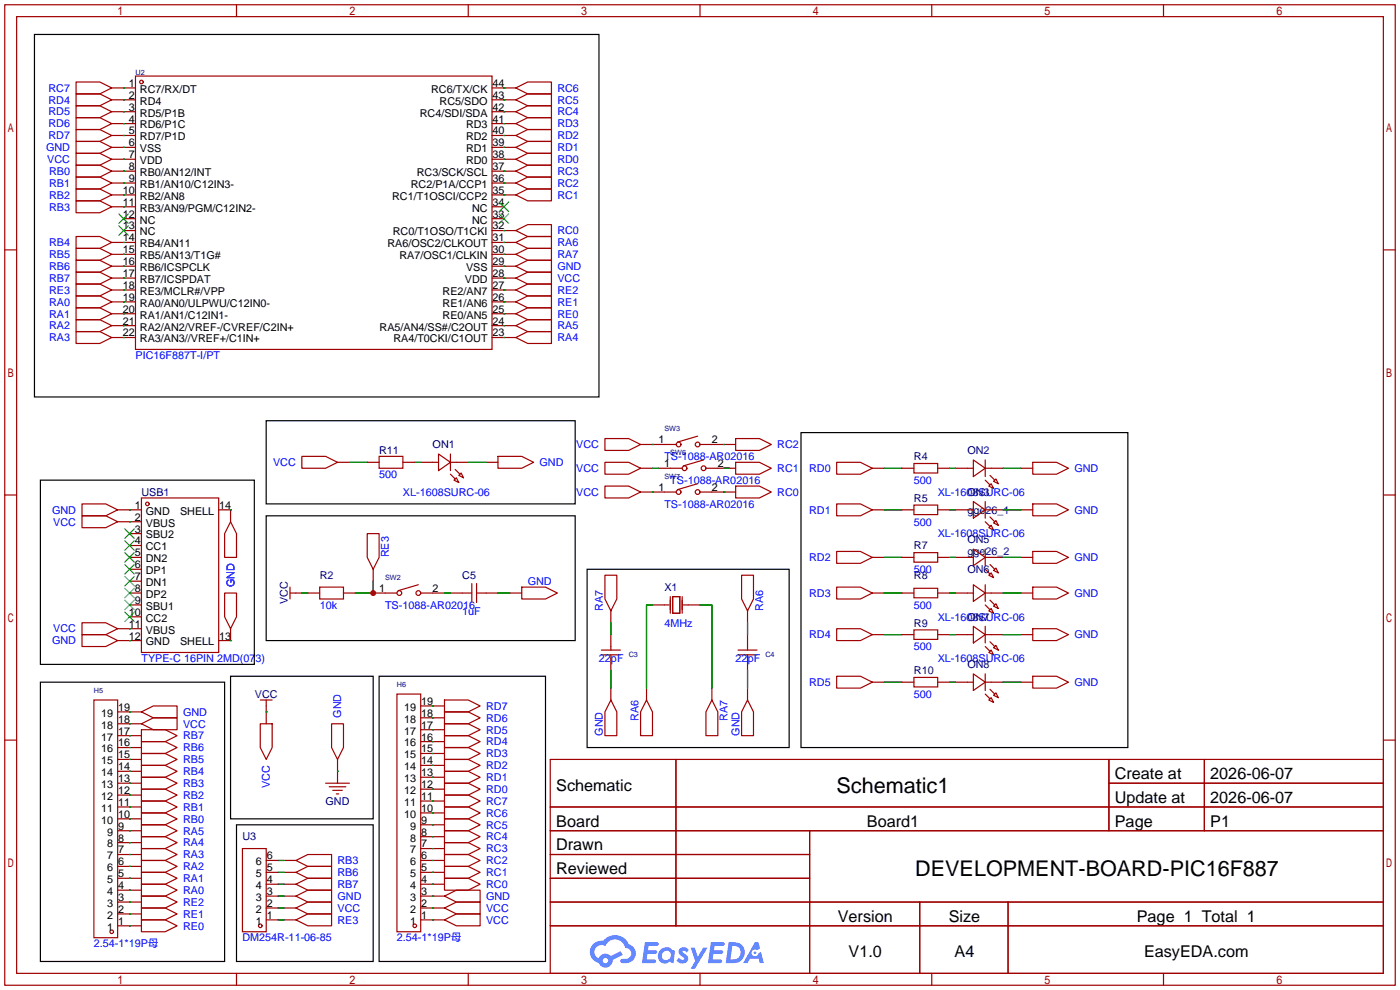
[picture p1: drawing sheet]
<svg xmlns="http://www.w3.org/2000/svg" width="299mm" height="212mm" viewBox="0 0 299 212" stroke-linecap="round" stroke-linejoin="round" font-family="sans-serif">
<g fill="none" stroke="#a10000" stroke-width=".25">
<path d="M1 1h297.2v209.6h-297.2zM3.6 3.6h292.1v204.4h-292.1zM50.5 1v2.6M100.1 1v2.6M149.6 1v2.6M199.1 1v2.6M248.7 1v2.6M1 53.4h2.6M295.7 53.4h2.5M1 105.8h2.6M295.7 105.8h2.5M1 158.2h2.6"/>
<path d="M295.7 158.2h2.5M117.6 162.3h178.1v45.7h-178.1zM117.6 172.5h178.1M117.6 177.5h178.1M144.5 162.3v35.6M173 177.5v30.5M237 162.3v15.2M237 167.4h58.7M257.4 162.3v15.2M117.6 182.6h55.4M117.6 192.8h178.1M117.6 187.7h55.4"/>
<path d="M117.6 197.9h178.1M196.6 192.8v15.2M215.4 192.8v15.2M50.5 208v2.6M100.1 208v2.6M149.6 208v2.6M199.1 208v2.6M248.7 208v2.6"/>
</g>
<g fill="#5487ff">
<path d="M145.3 202.7a1.3 1.3 0 0 1 1.9 .3l-.4 .6a.54 .54 0 0 0-.9-.2l.1 .2a1.34 1.34 0 0 1 .9 1.8 1.47 1.47 0 0 1-2.3-.1l.5-.6 .8 .5a.31 .31 0 0 0 .4-.3 .31 .31 0 0 0-.3-.4 1.12 1.12 0 0 1-.7-1.8z"/>
<path d="M147.6 202.5h.9l.6 2 1.2-2h.9l-2.7 4.6h-.9l1-1.7z"/>
<path d="M137.8 201.4h1.7a1.31 1.31 0 0 1 1.2 .2 .4 .4 0 0 1-.3 .5l-1.8 .1-.1 .9h1.6a.4 .4 0 0 1 .4 .4 .4 .4 0 0 1-.5 .4h-1.6l-.2 1.2h1.4a.46 .46 0 0 1 .5 0 .46 .46 0 0 1 .1 .5l-.4 .2h-2.6z"/>
<path d="M151.9 201.4h1.7a1.32 1.32 0 0 1 1.2 .2 .39 .39 0 0 1-.3 .5l-1.8 .1-.1 .9h1.6a.4 .4 0 0 1 .4 .4 .4 .4 0 0 1-.4 .4h-1.7l-.2 1.2h1.4a.46 .46 0 0 1 .5 0 .46 .46 0 0 1 .1 .5l-.4 .2h-2.6z"/>
<path d="M161.3 201.4h.8l.3 1.3-.6 .4a.75 .75 0 0 0-1.1 .3 .75 .75 0 0 0 .5 1 .75 .75 0 0 0 .9-.7l.5-.2 .6 2.3h-.8l-.3-.9h-1.8l-.5 .9h-1z"/>
<path d="M155.7 201.4l-.6 4.4h1.5a2.27 2.27 0 0 0 2.6-2.2 2.27 2.27 0 0 0-2.7-2.2zM156.5 202.1a1.5 1.5 0 0 1 1.8 1.6 1.5 1.5 0 0 1-1.9 1.4h-.3z"/>
<path d="M141.2 203a1.6 1.6 0 0 0-.3 2.3 1.6 1.6 0 0 0 2.3 .2l.7 .3 .3-2.4-.1-.3-.5-.1a1.58 1.58 0 0 0-2.4 0zM141.8 203.5a.98 .98 0 0 1 1.6 .4 .98 .98 0 0 1-1.1 1.3 .94 .94 0 0 1-.9-.7 .94 .94 0 0 1 .4-1z"/>
<path d="M126.8 201.8a2.37 2.37 0 0 0 1.1 4 1.54 1.54 0 0 0 1.8 1 1.54 1.54 0 0 0 1.2-1.6l2.2-1.1-.5-.8-2 1a1.57 1.57 0 0 0-2.7 .5 1.5 1.5 0 0 1-.7-2.1 1.5 1.5 0 0 1 2.2-.5 2.23 2.23 0 0 1 2.3-1.4 2.23 2.23 0 0 1 2 1.8 1.16 1.16 0 0 1 1.2 1.1 1.16 1.16 0 0 1-1.1 1.2h-.7a.47 .47 0 0 0-.5 .4 .47 .47 0 0 0 .4 .5 2.17 2.17 0 0 0 2.5-.9 2.17 2.17 0 0 0-.3-2.7l-.8-.4a3.2 3.2 0 0 0-5.5-.7l-1.1 .1zM128.8 205.3a.6 .6 0 0 1 1.2 0 .6 .6 0 0 1-1.2 0z"/>
<circle cx="161.4" cy="203.6" r=".28"/>
</g>
<g fill="none" stroke="#a10000" stroke-width=".25">
<path d="M16.3 17.5h5l2.6 1.3-2.6 1.3h-5zM23.9 18.8h5.1M29 16.3h76.2v58.4h-76.2zM105.2 18.8h5M110.2 18.8l2.6-1.3h5.1v2.6h-5.1zM16.3 20.1h5l2.6 1.2-2.6 1.3h-5zM16.3 22.6h5l2.6 1.3-2.6 1.2h-5zM16.3 25.1h5l2.6 1.3-2.6 1.3h-5zM16.3 27.7h5l2.6 1.3-2.6 1.2h-5zM16.3 30.2h5l2.6 1.3-2.6 1.3h-5zM16.3 32.8h5l2.6 1.2-2.6 1.3h-5zM16.3 35.3h5l2.6 1.3-2.6 1.2h-5z"/>
<path d="M16.3 37.8h5l2.6 1.3-2.6 1.3h-5zM23.9 34h5.1M23.9 31.5h5.1M23.9 29h5.1M23.9 26.4h5.1M23.9 21.3h5.1M23.9 23.9h5.1M23.9 39.1h5.1M23.9 36.6h5.1M105.2 34h5M105.2 31.5h5M105.2 29h5"/>
<path d="M105.2 26.4h5M105.2 21.3h5M105.2 23.9h5M105.2 39.1h5M105.2 36.6h5M110.2 34l2.6-1.2h5.1v2.5h-5.1zM110.2 31.5l2.6-1.3h5.1v2.6h-5.1zM110.2 29l2.6-1.3h5.1v2.5h-5.1zM110.2 26.4l2.6-1.3h5.1v2.6h-5.1zM110.2 39.1l2.6-1.3h5.1v2.6h-5.1zM110.2 36.6l2.6-1.3h5.1v2.5h-5.1zM110.2 23.9l2.6-1.3h5.1v2.5h-5.1z"/>
<path d="M110.2 21.3l2.6-1.2h5.1v2.5h-5.1zM16.3 40.4h5l2.6 1.3-2.6 1.2h-5zM16.3 42.9h5l2.6 1.3-2.6 1.3h-5zM16.3 50.5h5l2.6 1.3-2.6 1.3h-5zM16.3 53.1h5l2.6 1.3-2.6 1.2h-5zM16.3 55.6h5l2.6 1.3-2.6 1.3h-5zM16.3 58.2h5l2.6 1.2-2.6 1.3h-5zM23.9 41.7h5.1M23.9 44.2h5.1M23.9 51.8h5.1M23.9 54.4h5.1M23.9 56.9h5.1"/>
<path d="M23.9 59.4h5.1M26.4 49.3h2.6M26.4 46.7h2.6M105.2 49.3h5M105.2 41.7h5M105.2 44.2h2.5M105.2 51.8h5M105.2 54.4h5M105.2 56.9h5M105.2 59.4h5M105.2 46.7h2.5M110.2 49.3l2.6-1.3h5.1v2.5h-5.1z"/>
<path d="M110.2 41.7l2.6-1.3h5.1v2.5h-5.1zM110.2 51.8l2.6-1.3h5.1v2.6h-5.1zM110.2 54.4l2.6-1.3h5.1v2.5h-5.1zM110.2 56.9l2.6-1.3h5.1v2.6h-5.1zM110.2 59.4l2.6-1.2h5.1v2.5h-5.1zM16.3 63.2h5l2.6 1.3-2.6 1.3h-5zM16.3 65.8h5l2.6 1.3-2.6 1.2h-5zM16.3 68.3h5l2.6 1.3-2.6 1.3h-5zM16.3 70.9h5l2.6 1.2-2.6 1.3h-5zM16.3 60.7h5l2.6 1.3-2.6 1.2h-5zM23.9 64.5h5.1M23.9 67.1h5.1"/>
<path d="M23.9 69.6h5.1M23.9 72.1h5.1M23.9 62h5.1M105.2 64.5h5M105.2 67.1h5M105.2 69.6h5M105.2 72.1h5M105.2 62h5M110.2 72.1l2.6-1.2h5.1v2.5h-5.1zM110.2 69.6l2.6-1.3h5.1v2.6h-5.1zM110.2 67.1l2.6-1.3h5.1v2.5h-5.1zM110.2 64.5l2.6-1.3h5.1v2.6h-5.1z"/>
<path d="M110.2 62l2.6-1.3h5.1v2.5h-5.1zM64.5 97.5h5.1l2.5 1.3-2.5 1.3h-5.1zM72.1 98.8h2.6M78.5 98.8h2.5M81 97.5h5.1v2.6h-5.1zM86.1 98.8h2.5M89.9 98.8h3.8M93.7 97l2.6 1.8-2.6 1.8zM96.3 98.8h3.8M96.3 97v3.6M103.9 98.8h2.5M106.4 97.5h5.1l2.5 1.3-2.5 1.3h-5.1z"/>
<path d="M129.3 98.8h5.1l2.5 1.3-2.5 1.2h-5.1zM129.3 93.7h5.1l2.5 1.3-2.5 1.3h-5.1zM136.9 95h7.6M149.1 93.2l-4.3 1.3M149.6 95h7.6M150.4 98.3l-4.4 1.3M157.2 98.8h5.1l2.5 1.3-2.5 1.2h-5.1zM157.2 93.7h5.1l2.5 1.3-2.5 1.3h-5.1zM178.8 98.8h5.1l2.5 1.3-2.5 1.2h-5.1zM195.3 99.1h5.1v2h-5.1zM208 98.3l2.6 1.8-2.6 1.8zM210.6 98.3v3.6"/>
<path d="M220.7 98.8h5.1l2.5 1.3-2.5 1.2h-5.1zM17.5 107.7h5.1l2.5 1.3-2.5 1.2h-5.1zM17.5 110.2h5.1l2.5 1.3-2.5 1.3h-5.1zM25.1 109h5.1M25.1 111.5h5.1M27.7 114h2.5M27.7 116.6h2.5M27.7 119.1h2.5M30.2 106.4h16.5v33h-16.5zM46.7 109h2.6v2.5M49.3 111.5l1.2 2.5v5.1h-2.5v-5.1zM78.5 114h2.5v5.1l-1.2 2.6-1.3-2.6z"/>
<path d="M96.3 101.3l1 1.1M97 102.6l.5-.5 .5 1zM97.3 100.3l1 1M98.6 101.1l.5 1-1.1-.5zM129.3 103.9h5.1l2.5 1.3-2.5 1.2h-5.1zM136.9 100.1h2.5M136.9 105.2h7.6M140.7 100.1h5.1M149.1 103.4l-4.3 1.2M149.6 105.2h7.6M150.9 100.1h6.3M157.2 103.9h5.1l2.5 1.3-2.5 1.2h-5.1z"/>
<path d="M178.8 107.7h5.1l2.5 1.3-2.5 1.2h-5.1zM178.8 117.9h5.1l2.5 1.2-2.5 1.3h-5.1zM186.4 109h2.6M186.4 119.1h2.6M186.4 100.1h2.6M192.8 109h2.5M192.8 119.1h2.5M192.8 100.1h2.5M195.3 107.9h5.1v2.1h-5.1zM195.3 118.1h5.1v2h-5.1zM200.4 109h2.5M200.4 119.1h2.5"/>
<path d="M200.4 100.1h2.5M204.2 109h3.8M204.2 119.1h3.8M204.2 100.1h3.8M208 107.2l2.6 1.8-2.6 1.7zM208 117.3l2.6 1.8-2.6 1.8zM210.6 109h3.8M210.6 119.1h3.8M210.6 102.6l1 1M210.6 100.1h3.8M210.6 107.2v3.5M210.6 117.3v3.6"/>
<path d="M210.6 111.5l1 1M211.3 103.9l.5-.5 .5 1zM211.3 112.8l.5-.5 .5 1zM211.6 101.6l1 1M211.6 110.5l1 1M212.3 102.9l.6-.5 .5 1zM212.3 111.8l.6-.5 .5 1zM218.2 109h2.5M218.2 119.1h2.5M218.2 100.1h2.5M220.7 107.7h5.1l2.5 1.3-2.5 1.2h-5.1zM220.7 117.9h5.1l2.5 1.2-2.5 1.3h-5.1z"/>
<path d="M17.5 133.1h5.1l2.5 1.3-2.5 1.2h-5.1zM17.5 135.6h5.1l2.5 1.3-2.5 1.3h-5.1zM25.1 134.4h5.1M25.1 136.9h5.1M27.7 121.7h2.5M27.7 124.2h2.5M27.7 126.7h2.5M27.7 129.3h2.5M27.7 131.8h2.5M48 126.7h2.5v5.1l-1.2 2.6-1.3-2.6zM49.3 134.4v2.5h-2.6M62 126.7h2.5"/>
<path d="M62 125.5v2.5M65.8 126.7h2.5M68.3 125.5h5.1v2.5h-5.1zM73.4 126.7h2.5M79.8 126.7h5M79.8 121.7v2.5M89.4 125l-4.3 1.2M89.9 126.7h5.1M96.3 126.7h4.5M100.8 124.7v4.1M101.9 126.7h4.5M101.9 124.7v4.1"/>
<path d="M109 126.7h2.5M111.5 125.5h5.1l2.5 1.2-2.5 1.3h-5.1zM128.5 140h4.1M128.5 138.9h4.1M129.3 122.9h2.5v5.1l-1.2 2.6-1.3-2.6zM130.6 130.6v2.5M130.6 135.6v3.3M130.6 140v3.3M139.4 129.3h3.6M143.3 127.5v3.6M143.8 127.5h1.5v3.6h-1.5zM145.8 127.5v3.6"/>
<path d="M146 129.3h3.6M157.7 140h4.1M157.7 138.9h4.1M158.5 122.9h2.5v5.1l-1.2 2.6-1.3-2.6zM159.8 130.6v2.5M159.8 135.6v3.3M159.8 140v3.3M178.8 125.5h5.1l2.5 1.2-2.5 1.3h-5.1zM178.8 134.4h5.1l2.5 1.2-2.5 1.3h-5.1zM186.4 126.7h2.6M186.4 135.6h2.6M192.8 126.7h2.5"/>
<path d="M192.8 135.6h2.5M195.3 125.7h5.1v2.1h-5.1zM195.3 134.6h5.1v2.1h-5.1zM200.4 126.7h2.5M200.4 135.6h2.5M204.2 126.7h3.8M204.2 135.6h3.8M208 125l2.6 1.7-2.6 1.8zM208 133.9l2.6 1.7-2.6 1.8zM210.6 126.7h3.8M210.6 125v3.5M210.6 133.9v3.5"/>
<path d="M210.6 121.7l1 1M210.6 129.3l1 1M210.6 138.2l1 1M210.6 135.6h3.8M211.3 122.9l.5-.5 .5 1zM211.3 130.6l.5-.6 .5 1.1zM211.3 139.4l.5-.5 .5 1.1zM211.6 120.6l1 1.1M211.6 128.3l1 1M211.6 137.2l1 1M212.3 121.9l.6-.5 .5 1zM212.3 129.5l.6-.5 .5 1z"/>
<path d="M212.3 138.4l.6-.5 .5 1zM218.2 126.7h2.5M218.2 135.6h2.5M220.7 125.5h5.1l2.5 1.2-2.5 1.3h-5.1zM220.7 134.4h5.1l2.5 1.2-2.5 1.3h-5.1zM20.1 149.6h5v50.8h-5zM25.1 157.2h5.1M25.1 159.8h5.1M25.1 152.1h5.1M25.1 154.7h5.1M30.2 156h5.1l2.5 1.2-2.5 1.3h-5.1zM30.2 158.5h5.1l2.5 1.3-2.5 1.2h-5.1z"/>
<path d="M30.2 152.1l2.6-1.2h5v2.5h-5zM30.2 154.7l2.6-1.3h5v2.6h-5zM55.6 154.7h2.6v5.1l-1.3 2.5-1.3-2.5zM55.6 149.6h2.6M56.9 149.6v5.1M70.9 154.7h2.5v5.1l-1.3 2.5-1.2-2.5zM84.8 148.3h5.1v50.8h-5.1zM89.9 158.5h5.1M89.9 156h5.1M89.9 153.4h5.1M89.9 150.9h5.1M95 159.8h5.1l2.5 1.2-2.5 1.3h-5.1z"/>
<path d="M95 157.2h5.1l2.5 1.3-2.5 1.3h-5.1zM95 154.7h5.1l2.5 1.3-2.5 1.2h-5.1zM95 152.1h5.1l2.5 1.3-2.5 1.3h-5.1zM95 149.6h5.1l2.5 1.3-2.5 1.2h-5.1zM130.6 149.6l1.2 2.5v5.1h-2.5v-5.1zM130.6 147.1v2.5M138.2 149.6l1.2 2.5v5.1h-2.5v-5.1zM138.2 147.1v2.5M152.1 149.6l1.3 2.5v5.1h-2.5v-5.1zM152.1 147.1v2.5M159.8 149.6l1.2 2.5v5.1h-2.5v-5.1zM159.8 147.1v2.5"/>
<path d="M178.8 144.5h5.1l2.5 1.3-2.5 1.3h-5.1zM186.4 145.8h2.6M192.8 145.8h2.5M195.3 144.8h5.1v2h-5.1zM200.4 145.8h2.5M204.2 145.8h3.8M208 144l2.6 1.8-2.6 1.8zM210.6 144v3.6M210.6 148.3l1 1.1M210.6 145.8h3.8M211.3 149.6l.5-.5 .5 1zM211.6 147.3l1 1"/>
<path d="M212.3 148.6l.6-.5 .5 1zM218.2 145.8h2.5M220.7 144.5h5.1l2.5 1.3-2.5 1.3h-5.1zM25.1 167.4h5.1M25.1 169.9h5.1M25.1 172.5h5.1M25.1 175h5.1M25.1 162.3h5.1M25.1 164.8h5.1M25.1 177.5h5.1M30.2 166.1h5.1l2.5 1.3-2.5 1.3h-5.1zM30.2 168.7h5.1l2.5 1.2-2.5 1.3h-5.1z"/>
<path d="M30.2 171.2h5.1l2.5 1.3-2.5 1.2h-5.1zM30.2 173.7h5.1l2.5 1.3-2.5 1.3h-5.1zM30.2 161h5.1l2.5 1.3-2.5 1.3h-5.1zM30.2 163.6h5.1l2.5 1.2-2.5 1.3h-5.1zM30.2 178.8h5.1l2.5 1.3-2.5 1.3h-5.1zM30.2 176.3h5.1l2.5 1.2-2.5 1.3h-5.1zM69.6 167.4h5.1M70.4 168.1h3.5M71.1 168.9h2.1M71.9 169.7h.5M72.1 162.3v5.1M89.9 168.7h5.1"/>
<path d="M89.9 166.1h5.1M89.9 163.6h5.1M89.9 161h5.1M89.9 176.3h5.1M89.9 178.8h5.1M89.9 171.2h5.1M89.9 173.7h5.1M95 167.4h5.1l2.5 1.3-2.5 1.2h-5.1zM95 164.8h5.1l2.5 1.3-2.5 1.3h-5.1zM95 162.3h5.1l2.5 1.3-2.5 1.2h-5.1zM95 175h5.1l2.5 1.3-2.5 1.2h-5.1zM95 177.5h5.1l2.5 1.3-2.5 1.3h-5.1z"/>
<path d="M95 169.9h5.1l2.5 1.3-2.5 1.3h-5.1zM95 172.5h5.1l2.5 1.2-2.5 1.3h-5.1zM25.1 190.2h5.1M25.1 187.7h5.1M25.1 185.2h5.1M25.1 182.6h5.1M25.1 180.1h5.1M25.1 192.8h5.1M25.1 195.3h5.1M25.1 197.9h5.1M30.2 189h5.1l2.5 1.2-2.5 1.3h-5.1zM30.2 186.4h5.1l2.5 1.3-2.5 1.3h-5.1z"/>
<path d="M30.2 183.9h5.1l2.5 1.3-2.5 1.2h-5.1zM30.2 181.4h5.1l2.5 1.2-2.5 1.3h-5.1zM30.2 191.5h5.1l2.5 1.3-2.5 1.3h-5.1zM30.2 194.1h5.1l2.5 1.2-2.5 1.3h-5.1zM30.2 196.6h5.1l2.5 1.3-2.5 1.2h-5.1zM51.8 181.4h5.1v17.7h-5.1zM56.9 183.9h2.5M56.9 186.4h2.5M56.9 189h2.5M56.9 196.6h2.5M56.9 194.1h2.5M56.9 191.5h2.5"/>
<path d="M60.7 183.9h2.5M60.7 186.4h2.5M60.7 189h2.5M60.7 196.6h2.5M60.7 194.1h2.5M60.7 191.5h2.5M63.2 196.6l2.6-1.3h5.1v2.6h-5.1zM63.2 194.1l2.6-1.3h5.1v2.5h-5.1zM63.2 191.5l2.6-1.3h5.1v2.6h-5.1zM63.2 189l2.6-1.3h5.1v2.5h-5.1zM63.2 186.4l2.6-1.2h5.1v2.5h-5.1zM63.2 183.9l2.6-1.3h5.1v2.6h-5.1z"/>
<path d="M89.9 181.4h5.1M89.9 183.9h5.1M89.9 186.4h5.1M89.9 189h5.1M89.9 196.6h5.1M89.9 194.1h5.1M89.9 191.5h5.1M95 180.1h5.1l2.5 1.3-2.5 1.2h-5.1zM95 182.6h5.1l2.5 1.3-2.5 1.3h-5.1zM95 185.2h5.1l2.5 1.2-2.5 1.3h-5.1zM95 187.7h5.1l2.5 1.3-2.5 1.2h-5.1zM95 194.1l2.5-1.3h5.1v2.5h-5.1z"/>
<path d="M95 196.6l2.5-1.3h5.1v2.6h-5.1zM95 191.5l2.5-1.3h5.1v2.6h-5.1z"/>
<circle cx="30.2" cy="17.5" r=".38"/>
<circle cx="145" cy="95" r=".51"/>
<circle cx="149.1" cy="95" r=".51"/>
<circle cx="31.5" cy="107.7" r=".38"/>
<circle cx="145" cy="105.2" r=".51"/>
<circle cx="146.3" cy="100.1" r=".51"/>
<circle cx="149.1" cy="105.2" r=".51"/>
<circle cx="150.4" cy="100.1" r=".51"/>
<circle cx="85.3" cy="126.7" r=".51"/>
<circle cx="89.4" cy="126.7" r=".51"/>
<circle cx="23.9" cy="199.1" r=".38"/>
<circle cx="55.6" cy="197.9" r=".38"/>
<circle cx="88.6" cy="197.9" r=".38"/>
</g>
<g fill="none" stroke="#3c3" stroke-width=".25">
<path d="M25.4 45.7l2 2.1M25.4 48.3l2 2M27.4 45.7l-2 2.1M27.4 48.3l-2 2M106.7 45.7l2 2.1M106.7 43.2l2 2M108.7 43.2l-2 2M108.7 45.7l-2 2.1M26.7 113l2 2.1M26.7 115.6l2 2M26.7 118.1l2 2M28.7 113l-2 2.1"/>
<path d="M28.7 115.6l-2 2M28.7 118.1l-2 2M26.7 120.6l2 2.1M26.7 123.2l2 2M26.7 125.7l2 2.1M26.7 128.3l2 2M26.7 130.8l2 2M28.7 120.6l-2 2.1M28.7 123.2l-2 2M28.7 125.7l-2 2.1M28.7 128.3l-2 2M28.7 130.8l-2 2"/>
</g>
<g fill="none" stroke="#008700" stroke-width=".25">
<path d="M26.4 18.8h.1M107.7 18.8h.1M26.4 21.3h.1M26.4 23.9h.1M26.4 26.4h.1M26.4 29h.1M26.4 31.5h.1M26.4 34h.1M26.4 36.6h.1M26.4 39.1h.1M107.7 34h.1M107.7 31.5h.1"/>
<path d="M107.7 29h.1M107.7 26.4h.1M107.7 39.1h.1M107.7 36.6h.1M107.7 23.9h.1M107.7 21.3h.1M26.4 41.7h.1M26.4 44.2h.1M26.4 51.8h.1M26.4 54.4h.1M26.4 56.9h.1M26.4 59.4h.1"/>
<path d="M107.7 49.3h.1M107.7 41.7h.1M107.7 51.8h.1M107.7 54.4h.1M107.7 56.9h.1M107.7 59.4h.1M26.4 64.5h.1M26.4 67.1h.1M26.4 69.6h.1M26.4 72.1h.1M26.4 62h.1M107.7 72.1h.1"/>
<path d="M107.7 69.6h.1M107.7 67.1h.1M107.7 64.5h.1M107.7 62h.1M74.7 98.8h3.8M88.6 98.8h1.3M100.1 98.8h3.8M139.4 95h.1M154.7 95h.1M27.7 111.5h.1M27.7 109h.1M49.3 109h.1"/>
<path d="M139.4 105.2h.1M139.4 100.1h1.3M154.7 105.2h.1M154.7 100.1h1.3M189 100.1h3.8M189 109h3.8M189 119.1h3.8M202.9 100.1h1.3M202.9 109h1.3M202.9 119.1h1.3M214.4 100.1h3.8M214.4 109h3.8"/>
<path d="M214.4 119.1h3.8M27.7 134.4h.1M27.7 136.9h.1M49.3 136.9h.1M64.5 126.7h1.3M79.8 124.2v2.5h-3.9M95 126.7h1.3M106.4 126.7h2.6M130.6 133.1v2.5M139.4 129.3h-1.2v17.8M149.6 129.3h2.5v17.8M159.8 133.1v2.5"/>
<path d="M189 126.7h3.8M189 135.6h3.8M202.9 126.7h1.3M202.9 135.6h1.3M214.4 126.7h3.8M214.4 135.6h3.8M27.7 157.2h.1M27.7 159.8h.1M27.7 152.1h.1M27.7 154.7h.1M56.9 152.1h.1M92.5 158.5h.1"/>
<path d="M92.5 156h.1M92.5 153.4h.1M92.5 150.9h.1M130.6 143.3v3.8M159.8 143.3v3.8M189 145.8h3.8M202.9 145.8h1.3M214.4 145.8h3.8M27.7 177.5h.1M27.7 167.4h.1M27.7 169.9h.1M27.7 172.5h.1"/>
<path d="M27.7 175h.1M27.7 162.3h.1M27.7 164.8h.1M72.1 164.8h.1M92.5 168.7h.1M92.5 166.1h.1M92.5 163.6h.1M92.5 161h.1M92.5 176.3h.1M92.5 178.8h.1M92.5 171.2h.1M92.5 173.7h.1"/>
<path d="M27.7 192.8h.1M27.7 195.3h.1M27.7 197.9h.1M27.7 190.2h.1M27.7 187.7h.1M27.7 185.2h.1M27.7 182.6h.1M27.7 180.1h.1M59.4 196.6h1.3M59.4 194.1h1.3M59.4 191.5h1.3M59.4 189h1.3"/>
<path d="M59.4 186.4h1.3M59.4 183.9h1.3M92.5 181.4h.1M92.5 183.9h.1M92.5 186.4h.1M92.5 189h.1M92.5 194.1h.1M92.5 196.6h.1M92.5 191.5h.1"/>
</g>
<path d="M7.4 7.4h120.6v77.4h-120.6zM56.9 89.9h66v17.8h-66zM171.2 92.5h69.8v67.3h-69.8zM8.6 102.6h45.8v39.4h-45.8zM56.9 110.2h66v26.7h-66zM125.5 121.7h43.2v38.1h-43.2zM8.6 145.8h39.4v59.7h-39.4zM49.3 144.5h30.5v30.5h-30.5zM81 144.5h35.6v61h-35.6zM50.5 176.3h29.3v29.2h-29.3z" fill="none" stroke="#000" stroke-width=".25"/>
<circle cx="79.8" cy="126.7" r=".63" fill="#c00"/>
<g font-size="4.6">
<text x="178.8" y="169.4">Schematic1</text>
<text x="195.6" y="187.2">DEVELOPMENT-BOARD-PIC16F887</text>
</g>
<g font-size="3.5">
<text x="238.3" y="166.5">Create at</text>
<text x="258.7" y="166.5">2026-06-07</text>
<text x="118.9" y="169.1">Schematic</text>
<text x="238.3" y="171.6">Update at</text>
<text x="258.7" y="171.6">2026-06-07</text>
<text x="118.9" y="176.7">Board</text>
<text x="185.3" y="176.7">Board1</text>
<text x="238.3" y="176.7">Page</text>
<text x="258.7" y="176.7">P1</text>
<text x="118.9" y="181.8">Drawn</text>
<text x="118.9" y="186.8">Reviewed</text>
<text x="179.1" y="197">Version</text>
<text x="202.8" y="197">Size</text>
<text x="243" y="197">Page 1 Total 1</text>
<text x="181.4" y="204.6">V1.0</text>
<text x="204" y="204.6">A4</text>
<text x="244.5" y="204.6">EasyEDA.com</text>
</g>
<g font-size="2.3" fill="#00f">
<text x="10.4" y="22.1">RD4</text>
<text x="10.4" y="19.6">RC7</text>
<text x="119.1" y="22.1">RC5</text>
<text x="119.1" y="19.6">RC6</text>
<text x="10.4" y="24.7">RD5</text>
<text x="10.4" y="27.2">RD6</text>
<text x="10.4" y="29.8">RD7</text>
<text x="119.1" y="29.8">RD2</text>
<text x="119.1" y="27.2">RD3</text>
<text x="119.1" y="24.7">RC4</text>
<text x="9.9" y="32.3">GND</text>
<text x="10.1" y="34.8">VCC</text>
<text x="119.1" y="34.8">RD0</text>
<text x="119.1" y="32.3">RD1</text>
<text x="10.5" y="37.4">RB0</text>
<text x="10.5" y="39.9">RB1</text>
<text x="119.1" y="39.9">RC2</text>
<text x="119.1" y="37.4">RC3</text>
<text x="10.5" y="42.5">RB2</text>
<text x="10.5" y="45">RB3</text>
<text x="119.1" y="42.5">RC1</text>
<text x="10.5" y="52.6">RB4</text>
<text x="119.1" y="50.1">RC0</text>
<text x="119.1" y="52.6">RA6</text>
<text x="10.5" y="55.2">RB5</text>
<text x="10.5" y="57.7">RB6</text>
<text x="119.1" y="55.2">RA7</text>
<text x="119.1" y="57.7">GND</text>
<text x="10.5" y="60.2">RB7</text>
<text x="10.5" y="65.3">RA0</text>
<text x="10.5" y="62.8">RE3</text>
<text x="119.1" y="60.2">VCC</text>
<text x="119.1" y="65.3">RE1</text>
<text x="119.1" y="62.8">RE2</text>
<text x="10.5" y="67.9">RA1</text>
<text x="10.5" y="70.4">RA2</text>
<text x="119.1" y="70.4">RA5</text>
<text x="119.1" y="67.9">RE0</text>
<text x="10.5" y="72.9">RA3</text>
<text x="29" y="76.8">PIC16F887T-I/PT</text>
<text x="119.1" y="72.9">RA4</text>
<text x="123.1" y="95.8">VCC</text>
<text x="166.1" y="95.8">RC2</text>
<text x="58.4" y="99.6">VCC</text>
<text x="115.3" y="99.6">GND</text>
<text x="123.1" y="100.9">VCC</text>
<text x="142" y="98.3">TS-1088-AR02016</text>
<text x="166.1" y="100.9">RC1</text>
<text x="172.9" y="100.9">RD0</text>
<text x="229.6" y="100.9">GND</text>
<text x="81" y="102.2">500</text>
<text x="86.1" y="106">XL-1608SURC-06</text>
<text x="123.1" y="106">VCC</text>
<text x="143.3" y="103.4">TS-1088-AR02016</text>
<text x="166.1" y="106">RC0</text>
<text x="195.3" y="103.4">500</text>
<text x="200.4" y="106">XL-1608SURC-06</text>
<text x="11.1" y="109.8">GND</text>
<text x="11.4" y="112.3">VCC</text>
<text x="142" y="108.5">TS-1088-AR02016</text>
<text x="172.9" y="109.8">RD1</text>
<text x="195.3" y="112.3">500</text>
<text x="229.6" y="109.8">GND</text>
<text x="83.1" y="119.1" transform="rotate(-90 83.1 119.1)">RE3</text>
<text x="172.9" y="119.9">RD2</text>
<text x="200.4" y="114.9">XL-1608SURC-06</text>
<text x="229.6" y="119.9">GND</text>
<text x="50.1" y="125.5" transform="rotate(-90 50.1 125.5)">GND</text>
<text x="112.8" y="125">GND</text>
<text x="195.3" y="122.5">500</text>
<text x="68.3" y="130.1">10k</text>
<text x="82.3" y="130.1">TS-1088-AR02016</text>
<text x="98.8" y="131.4">1uF</text>
<text x="128.8" y="130.6" transform="rotate(-90 128.8 130.6)">RA7</text>
<text x="163.1" y="130.6" transform="rotate(-90 163.1 130.6)">RA6</text>
<text x="172.9" y="127.6">RD3</text>
<text x="195.3" y="130.1">500</text>
<text x="229.6" y="127.6">GND</text>
<text x="11.1" y="137.7">GND</text>
<text x="11.4" y="135.2">VCC</text>
<text x="142" y="133.9">4MHz</text>
<text x="172.9" y="136.4">RD4</text>
<text x="200.4" y="132.6">XL-1608SURC-06</text>
<text x="229.6" y="136.4">GND</text>
<text x="30.2" y="141.5">TYPE-C 16PIN 2MD(073)</text>
<text x="128" y="141.5">22pF</text>
<text x="157.2" y="141.5">22pF</text>
<text x="195.3" y="139">500</text>
<text x="200.4" y="141.5">XL-1608SURC-06</text>
<text x="172.9" y="146.6">RD5</text>
<text x="195.3" y="149.1">500</text>
<text x="229.6" y="146.6">GND</text>
<text x="39.1" y="153">GND</text>
<text x="39.1" y="155.5">VCC</text>
<text x="72.9" y="153.4" transform="rotate(-90 72.9 153.4)">GND</text>
<text x="103.9" y="154.2">RD6</text>
<text x="103.9" y="151.7">RD7</text>
<text x="136.4" y="154.1" transform="rotate(-90 136.4 154.1)">RA6</text>
<text x="155.5" y="154.1" transform="rotate(-90 155.5 154.1)">RA7</text>
<text x="39.1" y="158">RB7</text>
<text x="39.1" y="160.6">RB6</text>
<text x="103.9" y="161.8">RD3</text>
<text x="103.9" y="159.3">RD4</text>
<text x="103.9" y="156.8">RD5</text>
<text x="128.8" y="157.3" transform="rotate(-90 128.8 157.3)">GND</text>
<text x="158" y="157.3" transform="rotate(-90 158 157.3)">GND</text>
<text x="39.1" y="163.1">RB5</text>
<text x="39.1" y="165.7">RB4</text>
<text x="103.9" y="166.9">RD1</text>
<text x="103.9" y="164.4">RD2</text>
<text x="39.1" y="168.2">RB3</text>
<text x="39.1" y="170.7">RB2</text>
<text x="39.1" y="173.3">RB1</text>
<text x="57.7" y="168.5" transform="rotate(-90 57.7 168.5)">VCC</text>
<text x="103.9" y="169.5">RD0</text>
<text x="103.9" y="172">RC7</text>
<text x="39.1" y="175.8">RB0</text>
<text x="39.1" y="178.4">RA5</text>
<text x="103.9" y="177.1">RC5</text>
<text x="103.9" y="179.6">RC4</text>
<text x="103.9" y="174.5">RC6</text>
<text x="39.1" y="186">RA2</text>
<text x="39.1" y="183.4">RA3</text>
<text x="39.1" y="180.9">RA4</text>
<text x="72.1" y="184.7">RB3</text>
<text x="103.9" y="182.2">RC3</text>
<text x="103.9" y="184.7">RC2</text>
<text x="39.1" y="191.1">RA0</text>
<text x="39.1" y="188.5">RA1</text>
<text x="72.1" y="189.8">RB7</text>
<text x="72.1" y="187.2">RB6</text>
<text x="103.9" y="187.2">RC1</text>
<text x="103.9" y="189.8">RC0</text>
<text x="39.1" y="193.6">RE2</text>
<text x="39.1" y="196.1">RE1</text>
<text x="72.1" y="197.4">RE3</text>
<text x="72.1" y="194.9">VCC</text>
<text x="72.1" y="192.3">GND</text>
<text x="103.9" y="194.9">VCC</text>
<text x="103.9" y="197.4">VCC</text>
<text x="103.9" y="192.3">GND</text>
<text x="20.1" y="202.5">2.54-1*19P母</text>
<text x="39.1" y="198.7">RE0</text>
<text x="51.8" y="201.2">DM254R-11-06-85</text>
<text x="84.8" y="201.2">2.54-1*19P母</text>
</g>
<g font-size="2.3">
<text x="27.5" y="18.6">1</text>
<text x="27.5" y="21.1">2</text>
<text x="27.5" y="23.6">3</text>
<text x="29.9" y="19.8">RC7/RX/DT</text>
<text x="29.9" y="22.4">RD4</text>
<text x="92.2" y="19.8">RC6/TX/CK</text>
<text x="94" y="22.4">RC5/SDO</text>
<text x="105.3" y="23.6">42</text>
<text x="105.3" y="21.1">43</text>
<text x="105.3" y="18.6">44</text>
<text x="27.5" y="26.2">4</text>
<text x="27.5" y="28.7">5</text>
<text x="29.9" y="24.9">RD5/P1B</text>
<text x="29.9" y="27.5">RD6/P1C</text>
<text x="29.9" y="30">RD7/P1D</text>
<text x="89.7" y="24.9">RC4/SDI/SDA</text>
<text x="99.6" y="30">RD2</text>
<text x="99.6" y="27.5">RD3</text>
<text x="105.3" y="28.7">40</text>
<text x="105.3" y="26.2">41</text>
<text x="27.5" y="31.3">6</text>
<text x="27.5" y="33.8">7</text>
<text x="29.9" y="32.5">VSS</text>
<text x="29.9" y="35.1">VDD</text>
<text x="99.6" y="35.1">RD0</text>
<text x="99.6" y="32.5">RD1</text>
<text x="105.3" y="33.8">38</text>
<text x="105.3" y="31.3">39</text>
<text x="26.3" y="41.4">10</text>
<text x="27.5" y="36.3">8</text>
<text x="27.5" y="38.9">9</text>
<text x="29.9" y="37.6">RB0/AN12/INT</text>
<text x="29.9" y="40.2">RB1/AN10/C12IN3-</text>
<text x="87.8" y="40.2">RC2/P1A/CCP1</text>
<text x="89.1" y="37.6">RC3/SCK/SCL</text>
<text x="105.3" y="41.4">35</text>
<text x="105.3" y="38.9">36</text>
<text x="105.3" y="36.3">37</text>
<text x="26.3" y="44">11</text>
<text x="26.3" y="46.5">12</text>
<text x="29.9" y="42.7">RB2/AN8</text>
<text x="29.9" y="45.2">RB3/AN9/PGM/C12IN2-</text>
<text x="29.9" y="47.8">NC</text>
<text x="83.8" y="42.7">RC1/T1OSCI/CCP2</text>
<text x="100.9" y="47.8">NC</text>
<text x="100.9" y="45.2">NC</text>
<text x="105.3" y="46.5">33</text>
<text x="105.3" y="44">34</text>
<text x="26.3" y="49">13</text>
<text x="26.3" y="51.6">14</text>
<text x="29.9" y="50.3">NC</text>
<text x="29.9" y="52.9">RB4/AN11</text>
<text x="82.8" y="52.9">RA6/OSC2/CLKOUT</text>
<text x="83.9" y="50.3">RC0/T1OSO/T1CKI</text>
<text x="105.3" y="51.6">31</text>
<text x="105.3" y="49">32</text>
<text x="26.3" y="54.1">15</text>
<text x="26.3" y="56.7">16</text>
<text x="26.3" y="59.2">17</text>
<text x="29.9" y="55.4">RB5/AN13/T1G#</text>
<text x="29.9" y="57.9">RB6/ICSPCLK</text>
<text x="85.4" y="55.4">RA7/OSC1/CLKIN</text>
<text x="99.6" y="57.9">VSS</text>
<text x="105.3" y="59.2">28</text>
<text x="105.3" y="56.7">29</text>
<text x="105.3" y="54.1">30</text>
<text x="26.3" y="61.7">18</text>
<text x="26.3" y="64.3">19</text>
<text x="29.9" y="60.5">RB7/ICSPDAT</text>
<text x="29.9" y="63">RE3/MCLR#/VPP</text>
<text x="29.9" y="65.6">RA0/AN0/ULPWU/C12IN0-</text>
<text x="94.6" y="65.6">RE1/AN6</text>
<text x="94.6" y="63">RE2/AN7</text>
<text x="99.3" y="60.5">VDD</text>
<text x="105.3" y="64.3">26</text>
<text x="105.3" y="61.7">27</text>
<text x="26.3" y="66.8">20</text>
<text x="26.3" y="69.4">21</text>
<text x="26.3" y="71.9">22</text>
<text x="29.9" y="68.1">RA1/AN1/C12IN1-</text>
<text x="29.9" y="70.6">RA2/AN2/VREF-/CVREF/C2IN+</text>
<text x="81.1" y="70.6">RA5/AN4/SS#/C2OUT</text>
<text x="94.6" y="68.1">RE0/AN5</text>
<text x="105.3" y="71.9">23</text>
<text x="105.3" y="69.4">24</text>
<text x="105.3" y="66.8">25</text>
<text x="29.9" y="73.2">RA3/AN3//VREF+/C1IN+</text>
<text x="84.1" y="73.2">RA4/T0CKI/C1OUT</text>
<text x="140.7" y="94.8">1</text>
<text x="152.1" y="94.8">2</text>
<text x="142" y="99.8">1</text>
<text x="153.4" y="99.8">2</text>
<text x="140.7" y="104.9">1</text>
<text x="152.1" y="104.9">2</text>
<text x="28.8" y="108.7">1</text>
<text x="28.8" y="111.3">2</text>
<text x="28.8" y="113.8">3</text>
<text x="31.2" y="110">GND</text>
<text x="31.2" y="112.5">VBUS</text>
<text x="38.5" y="110">SHELL</text>
<text x="46.9" y="108.7">14</text>
<text x="28.8" y="116.4">4</text>
<text x="28.8" y="118.9">5</text>
<text x="31.2" y="115.1">SBU2</text>
<text x="31.2" y="117.6">CC1</text>
<text x="28.8" y="121.4">6</text>
<text x="28.8" y="124">7</text>
<text x="31.2" y="120.2">DN2</text>
<text x="31.2" y="122.7">DP1</text>
<text x="31.2" y="125.2">DN1</text>
<text x="27.5" y="131.6">10</text>
<text x="28.8" y="126.5">8</text>
<text x="28.8" y="129.1">9</text>
<text x="31.2" y="127.8">DP2</text>
<text x="31.2" y="130.3">SBU1</text>
<text x="81" y="126.5">1</text>
<text x="92.5" y="126.5">2</text>
<text x="27.5" y="134.1">11</text>
<text x="27.5" y="136.7">12</text>
<text x="31.2" y="132.9">CC2</text>
<text x="31.2" y="135.4">VBUS</text>
<text x="31.2" y="137.9">GND</text>
<text x="38.5" y="137.9">SHELL</text>
<text x="46.9" y="136.7">13</text>
<text x="21.6" y="155.7">18</text>
<text x="21.6" y="153.2">19</text>
<text x="25.3" y="154.5">18</text>
<text x="25.3" y="151.9">19</text>
<text x="86.4" y="154.5">18</text>
<text x="86.4" y="151.9">19</text>
<text x="90" y="155.7">17</text>
<text x="90" y="153.2">18</text>
<text x="90" y="150.6">19</text>
<text x="21.6" y="160.8">16</text>
<text x="21.6" y="158.3">17</text>
<text x="25.3" y="159.5">16</text>
<text x="25.3" y="157">17</text>
<text x="86.4" y="159.5">16</text>
<text x="86.4" y="157">17</text>
<text x="90" y="160.8">15</text>
<text x="90" y="158.3">16</text>
<text x="21.6" y="165.9">14</text>
<text x="21.6" y="163.3">15</text>
<text x="25.3" y="167.2">13</text>
<text x="25.3" y="164.6">14</text>
<text x="25.3" y="162.1">15</text>
<text x="86.4" y="167.2">13</text>
<text x="86.4" y="164.6">14</text>
<text x="86.4" y="162.1">15</text>
<text x="90" y="165.9">13</text>
<text x="90" y="163.3">14</text>
<text x="21.6" y="173.5">11</text>
<text x="21.6" y="171">12</text>
<text x="21.6" y="168.4">13</text>
<text x="25.3" y="172.2">11</text>
<text x="25.3" y="169.7">12</text>
<text x="86.4" y="172.2">11</text>
<text x="86.4" y="169.7">12</text>
<text x="90" y="173.5">10</text>
<text x="90" y="171">11</text>
<text x="90" y="168.4">12</text>
<text x="21.6" y="176">10</text>
<text x="22.9" y="178.6">9</text>
<text x="25.3" y="179.9">8</text>
<text x="25.3" y="177.3">9</text>
<text x="25.3" y="174.8">10</text>
<text x="86.4" y="174.8">10</text>
<text x="87.7" y="179.9">8</text>
<text x="87.7" y="177.3">9</text>
<text x="90" y="178.6">8</text>
<text x="90" y="176">9</text>
<text x="22.9" y="183.7">7</text>
<text x="22.9" y="181.1">8</text>
<text x="25.3" y="184.9">6</text>
<text x="25.3" y="182.4">7</text>
<text x="54.7" y="184.9">6</text>
<text x="57" y="183.7">6</text>
<text x="87.7" y="184.9">6</text>
<text x="87.7" y="182.4">7</text>
<text x="90" y="183.7">6</text>
<text x="90" y="181.1">7</text>
<text x="22.9" y="191.3">4</text>
<text x="22.9" y="188.7">5</text>
<text x="22.9" y="186.2">6</text>
<text x="25.3" y="190">4</text>
<text x="25.3" y="187.5">5</text>
<text x="54.7" y="190">4</text>
<text x="54.7" y="187.5">5</text>
<text x="57" y="191.3">3</text>
<text x="57" y="188.7">4</text>
<text x="57" y="186.2">5</text>
<text x="87.7" y="190">4</text>
<text x="87.7" y="187.5">5</text>
<text x="90" y="191.3">3</text>
<text x="90" y="188.7">4</text>
<text x="90" y="186.2">5</text>
<text x="22.9" y="196.4">2</text>
<text x="22.9" y="193.8">3</text>
<text x="25.3" y="197.6">1</text>
<text x="25.3" y="195.1">2</text>
<text x="25.3" y="192.6">3</text>
<text x="54.7" y="197.6">1</text>
<text x="54.7" y="195.1">2</text>
<text x="54.7" y="192.6">3</text>
<text x="57" y="196.4">1</text>
<text x="57" y="193.8">2</text>
<text x="87.7" y="197.6">1</text>
<text x="87.7" y="195.1">2</text>
<text x="87.7" y="192.6">3</text>
<text x="90" y="196.4">1</text>
<text x="90" y="193.8">2</text>
<text x="22.9" y="198.9">1</text>
</g>
<g font-size="2.3" fill="#000080">
<text x="92.5" y="95.8">ON1</text>
<text x="81" y="97.1">R11</text>
<text x="195.3" y="98.3">R4</text>
<text x="206.8" y="97.1">ON2</text>
<text x="30.2" y="106">USB1</text>
<text x="195.3" y="107.2">R5</text>
<text x="206.8" y="106">ON3</text>
<text x="206.8" y="109.8">gge26_1</text>
<text x="195.3" y="117.4">R7</text>
<text x="206.8" y="118.7">gge26_2</text>
<text x="206.8" y="116.1">ON5</text>
<text x="68.3" y="123.7">R2</text>
<text x="98.8" y="123.7">C5</text>
<text x="195.3" y="123.7">R8</text>
<text x="206.8" y="122.5">ON6</text>
<text x="61.5" y="129.2" transform="rotate(-90 61.5 129.2)">VCC</text>
<text x="142" y="126.3">X1</text>
<text x="195.3" y="133.9">R9</text>
<text x="206.8" y="132.6">ON7</text>
<text x="206.8" y="142.8">ON8</text>
<text x="54.5" y="149.1">VCC</text>
<text x="195.3" y="144.1">R10</text>
<text x="69.6" y="172">GND</text>
<text x="51.8" y="179.6">U3</text>
</g>
<g font-size="1.6" fill="#000080">
<text x="29" y="15.9">U2</text>
<text x="142" y="92.1">SW3</text>
<text x="143.3" y="97.2">SW6</text>
<text x="142" y="102.3">SW7</text>
<text x="82.3" y="123.9">SW2</text>
<text x="134.4" y="140.4">C3</text>
<text x="163.6" y="140.4">C4</text>
<text x="20.1" y="148">H5</text>
<text x="84.8" y="146.8">H6</text>
</g>
</svg>
